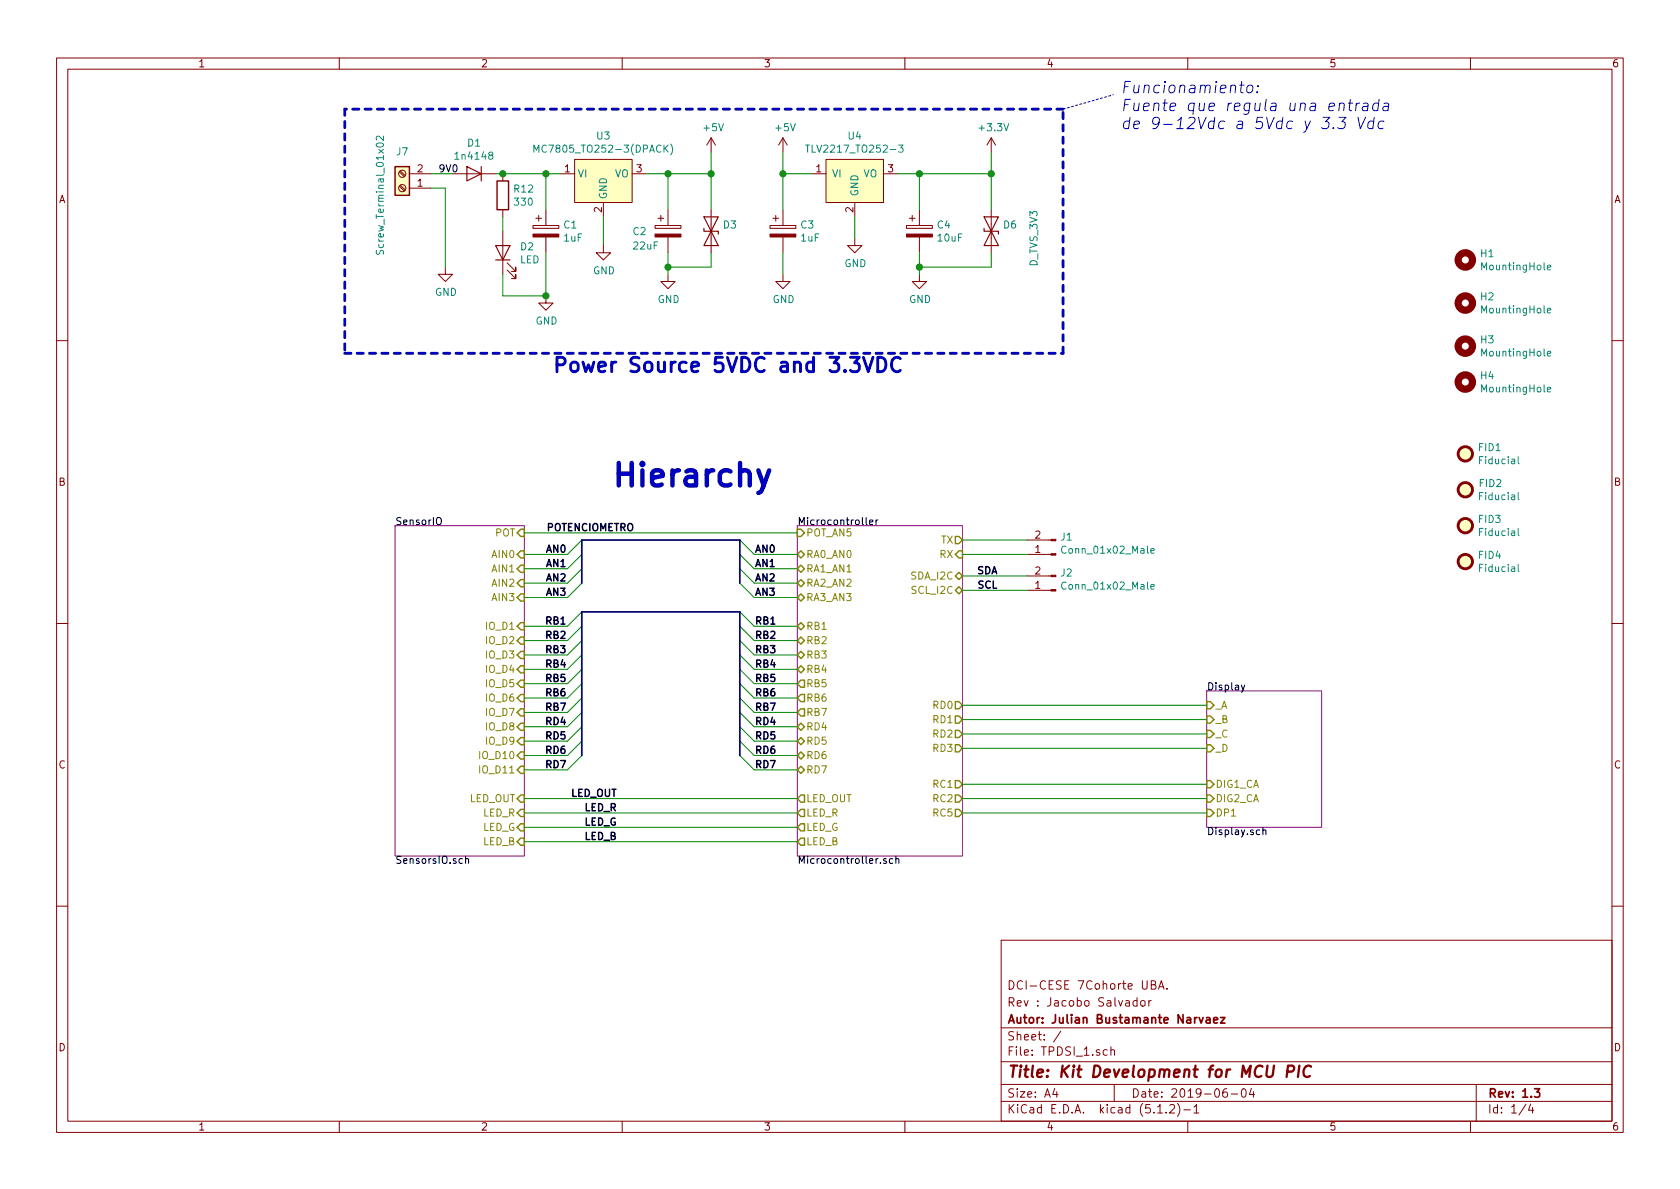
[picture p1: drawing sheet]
<svg xmlns="http://www.w3.org/2000/svg" width="297mm" height="210mm" viewBox="0 0 297 210" stroke-linecap="round" stroke-linejoin="round" font-family="sans-serif">
<g fill="none" stroke="#840000" stroke-width=".18">
<path d="M10 10.3h277v189.9h-277zM12 12.2h273v186.1h-273zM60 10.3v1.9M110 10.3v1.9M160 10.3v1.9M210 10.3v1.9M260 10.3v1.9M70.6 30.4l.9 .8M70.6 32.9l.9 .9M70.8 30.2l.9 .9M70.8 32.8l.9 .8M72.4 30.7h3.8"/>
<path d="M72.4 33.3h3.8M80 30.7h7.6M88.9 30.7v1.3M88.9 37.1v1.2M94.2 39.9h4.6v.5h-4.6zM94.7 38.6h1.1M95.2 38.1v1M96.5 37.1v2.8M99.1 30.7h2.5M101.6 28.2h10.2v7.6h-10.2zM106.7 35.8v2.5M111.8 30.7h2.5"/>
<path d="M115.8 39.9h4.6v.5h-4.6zM116.3 38.6h1M116.8 38.1v1M118.1 37.1v2.8M125.7 24.4v2.5M125.7 37.1v7.6M125.7 24.4l-.7 1.2M125.7 24.4l.8 1.2M136.1 39.9h4.6v.5h-4.6zM136.7 38.6h1M137.2 38.1v1M138.4 24.4v2.5"/>
<path d="M138.4 37.1v2.8M138.4 24.4l-.7 1.2M138.4 24.4l.8 1.2M143.5 30.7h2.5M146 28.2h10.2v7.6h-10.2zM151.1 35.8v2.5M156.2 30.7h2.5M160.3 39.9h4.5v.5h-4.5zM160.8 38.6h1M161.3 38.1v1M162.6 37.1v2.8M175.3 24.4v2.5"/>
<path d="M175.3 37.1v7.6M175.3 24.4l-.8 1.2M175.3 24.4l.7 1.2M78.7 47.2v1.3h1.3l-1.3 1.3-1.2-1.3h1.2M88.9 40.9v7.6M89.7 47.7l1.5 1.6v-.8v.8h-.8M89.7 46.5l1.5 1.5v-.8v.8h-.8M96.5 52.3v1.3h1.3l-1.3 1.3-1.3-1.3h1.3M96.5 41.9v2.8M106.7 43.4v1.3h1.2l-1.2 1.3-1.3-1.3h1.3M118.1 48.5v1.3h1.3l-1.3 1.2-1.3-1.2h1.3M118.1 41.9v2.8"/>
<path d="M138.4 48.5v1.3h1.3l-1.3 1.2-1.2-1.2h1.2M138.4 41.9v2.8M151.1 42.2v1.2h1.3l-1.3 1.3-1.2-1.3h1.2M162.6 48.5v1.3h1.2l-1.2 1.2-1.3-1.2h1.3M162.6 41.9v2.8M10 60.2h2M285 60.2h2M181.6 95.5h4.2M181.6 98h4.2M10 110.3h2M181.6 101.8h4.2M181.6 104.4h4.2"/>
<path d="M285 110.3h2M10 160.2h2M177 166.3h108v32h-108zM201 177l-.4-.1-.3 .3 .1 .6 .2 .1 .4-.1M201 176.4v1.5M201.8 177.1l.2-.2 .4 .2v.7l-.2 .1-.4-.1zM203.1 176.9v1M203.6 176.9l-.3 .1-.2 .2M203.6 174.1l.7-.1v-.3l-.1-.2-.6-.1v1.5h.5l.3-.3a.41 .41 0 0 0-.4-.5M204.8 174.9l.5-1.5 .5 1.5M205 174.5h.7M206.3 174.8v.1"/>
<path d="M285 160.2h2M60 198.3v1.9M110 198.3v1.9M160 198.3v1.9M177 194.8h108M177 191.8h108M177 187.8h108M177 181.8h108M186.5 192.5l-.4 1h1M186.8 193v1M187.6 182.3l-1.3 2M195.8 185.7l-.5-.1-.3 .3 .1 .6 .2 .1 .5-.1"/>
<path d="M196.4 185.7h.1a.37 .37 0 0 1 .6 .1v.8M196.4 185.1v1.5M197 191.8v3M204.7 196.8h.8M206.2 196.7v.1M206.8 195.5l.2-.2h.4l.2 .2 .1 .3-.1 .2-.8 .8h.9M208.2 195.1a1.71 1.71 0 0 1 0 2.3M209.3 196.3h1.2M210 198.3v1.9M211.1 195.8l.4-.5v1.5M211.1 196.8h.9M216.9 192.5a.62 .62 0 0 0-.7 .7l.1 .7 .2 .1 .5-.1v-.5l-.1-.2-.4-.1-.3 .3"/>
<path d="M217.7 193.5h1.1M219.6 192.7l.4-.2a.94 .94 0 0 1 0 1.5 .82 .82 0 0 1-.4-1.3zM221.3 192.5l-.4 1h.9M221.6 193v1M260 198.3v1.9M261 191.8v6.5M269.8 195.2l-1.2 2M270.6 195.2l-.3 1.1h.9M271 195.8v1"/>
<circle cx="71.1" cy="30.7" r=".63"/>
<circle cx="71.1" cy="33.3" r=".63"/>
</g>
<path d="M212 179.9l.4 1 .3-1M215.8 179.9h.8l-.8 1h.8M213.3 180h.6v.9M213.9 180.3l-.5 .1a.29 .29 0 0 0-.2 .2 .29 .29 0 0 0 .2 .3l.5-.1M214.6 180.4l.7-.1-.1-.3-.4-.1-.2 .2 .1 .7h.5M271.3 192.5h.9l-.5 .6 .5 .1v.7l-.2 .1-.7-.1" fill="none" stroke="#840000" stroke-width=".3"/>
<path d="M227.6 189.5h.8a.58 .58 0 0 0 .4-.5 .58 .58 0 0 0-.3-.6h-.8l-.2 2M229.7 188.4l-.2 2M231.8 188.6a.87 .87 0 0 0-1 0 .87 .87 0 0 0-.3 1 .69 .69 0 0 0 .3 .8 .69 .69 0 0 0 .8-.1" fill="none" stroke="#840000" stroke-width=".41"/>
<g fill="#840000" stroke="#840000" stroke-width=".18">
<path d="M94.2 41.4h4.6v.5h-4.6z"/>
<path d="M136.1 41.4h4.6v.5h-4.6z"/>
<path d="M160.3 41.4h4.5v.5h-4.5z"/>
<path d="M185.8 95.4h.9v.2h-.9z"/>
<path d="M185.8 97.9h.9v.3h-.9z"/>
<path d="M185.8 101.7h.9v.3h-.9z"/>
<path d="M185.8 104.3h.9v.2h-.9z"/>
<path d="M115.8 41.4h4.6v.5h-4.6z"/>
</g>
<g fill="#ffffc2" stroke="#ffffc2" stroke-width=".18">
<path d="M146 28.2h10.2v7.6h-10.2z"/>
<path d="M101.6 28.2h10.2v7.6h-10.2z"/>
<path d="M69.8 29.5h2.6v5h-2.6z"/>
<circle cx="259.1" cy="86.6" r="1.27"/>
<circle cx="259.1" cy="93" r="1.27"/>
<circle cx="259.1" cy="99.3" r="1.27"/>
<circle cx="259.1" cy="80.3" r="1.27"/>
</g>
<g fill="none" stroke="#008484" stroke-width=".18">
<path d="M67.8 24.1v.8l-.7-.8h-.2l-.4 .2 .1 .5M94.4 26.9v-1.3l.4 1 .5-1v1.3M117.6 26.2l.5 .7M118.1 25.6l-.7 .8M118.5 25.5a1.4 1.4 0 0 1 0 1.9M142.4 25.6h.8M142.8 25.6v1.3M158.9 25.6h.8l-.4 .5 .3 .2v.6h-.5l-.2-.1M66.6 44.3l-.1 .4 .1 .2h.5l.2-.6h.3l.2 .2-.1 .5M273.6 47.3l.6-.1-.1-.3h-.3l-.2 .2 .1 .6h.4M273.6 54.9l.6-.1-.1-.2-.3-.1-.2 .2 .1 .6h.4M273.6 62.5l.6-.1-.1-.2-.3-.1-.2 .2 .1 .6h.4"/>
<path d="M273.6 68.9l.6-.1-.1-.3h-.3l-.2 .2 .1 .6h.4M203.5 97.4l.6-.1-.1-.3h-.3l-.2 .2 .1 .6h.4M268.4 87.1v1.1l.2 .2M268.4 93.4v1.1l.2 .2M268.4 99.8v1.1l.2 .2M268.4 80.7v1.1l.2 .2M203.5 103.8l.6-.1-.1-.3-.3-.1-.2 .2 .1 .6h.4"/>
</g>
<g fill="none" stroke="#008400" stroke-width=".18">
<path d="M76.2 30.7h3.8M76.2 33.3h2.5v13.9M87.6 30.7h11.5M88.9 38.3v2.6M96.5 30.7v6.4M106.7 38.3v5.1M114.3 30.7h11.4M118.1 30.7v6.4M125.7 26.9v10.2M138.4 26.9v10.2M138.4 30.7h5.1M151.1 38.3v3.9"/>
<path d="M158.7 30.7h16.6M162.6 30.7v6.4M175.3 26.9v10.2M96.5 44.7v7.6h-7.6v-3.8M118.1 44.7v3.8M125.7 44.7v2.5h-7.6M138.4 44.7v3.8M162.6 44.7v3.8M175.3 44.7v2.5h-12.7M92.7 94.2h48.3M102.9 95.5l-2.6 2.5h-7.6M102.9 98l-2.6 2.6h-7.6"/>
<path d="M130.8 95.5l2.5 2.5h7.7M130.8 98l2.5 2.6h7.7M170.2 98h11.4M170.2 95.5h11.4M102.9 108.2l-2.6 2.5h-7.6M102.9 110.7l-2.6 2.6h-7.6M102.9 113.3l-2.6 2.5h-7.6M102.9 115.8l-2.6 2.6h-7.6M102.9 118.4l-2.6 2.5h-7.6M102.9 100.6l-2.6 2.5h-7.6M102.9 103.1l-2.6 2.6h-7.6M130.8 108.2l2.5 2.5h7.7"/>
<path d="M130.8 110.7l2.5 2.6h7.7M130.8 113.3l2.5 2.5h7.7M130.8 115.8l2.5 2.6h7.7M130.8 118.4l2.5 2.5h7.7M130.8 100.6l2.5 2.5h7.7M130.8 103.1l2.5 2.6h7.7M170.2 104.4h11.4M170.2 101.8h11.4M102.9 120.9l-2.6 2.5h-7.6M102.9 123.4l-2.6 2.6h-7.6M102.9 126l-2.6 2.5h-7.6M102.9 128.5l-2.6 2.6h-7.6"/>
<path d="M102.9 131.1l-2.6 2.5h-7.6M102.9 133.6l-2.6 2.5h-7.6M130.8 120.9l2.5 2.5h7.7M130.8 123.4l2.5 2.6h7.7M130.8 126l2.5 2.5h7.7M130.8 128.5l2.5 2.6h7.7M130.8 131.1l2.5 2.5h7.7M130.8 133.6l2.5 2.5h7.7M170.2 124.7h43.2M170.2 127.2h43.2M170.2 129.8h43.2M170.2 132.3h43.2"/>
<path d="M170.2 138.7h43.2M92.7 143.8h48.3M92.7 141.2h48.3M92.7 146.3h48.3M92.7 148.8h48.3M170.2 143.8h43.2M170.2 141.2h43.2"/>
</g>
<path d="M82.5 29.5l2.6 1.2-2.6 1.3zM85.1 29.5v2.5M124.5 38.3h2.5l-1.3 2.6zM174 38.3h2.5l-1.2 2.6zM87.6 43.4h2.6l-1.3 2.6zM87.6 46h2.6M124.5 40.4v.5h2.5v.5M125.7 40.9l1.3 2.5h-2.5zM174 40.4v.5h2.5v.5M175.3 40.9l1.2 2.5h-2.5z" fill="none" stroke="#840000" stroke-width=".2"/>
<g fill="#008400" stroke="#008400" stroke-width=".25">
<circle cx="118.1" cy="30.7" r=".51"/>
<circle cx="125.7" cy="30.7" r=".51"/>
<circle cx="118.1" cy="47.2" r=".51"/>
<circle cx="162.6" cy="30.7" r=".51"/>
<circle cx="162.6" cy="47.2" r=".51"/>
<circle cx="96.5" cy="30.7" r=".51"/>
<circle cx="88.9" cy="30.7" r=".51"/>
<circle cx="96.5" cy="52.3" r=".51"/>
<circle cx="175.3" cy="30.7" r=".51"/>
<circle cx="138.4" cy="30.7" r=".51"/>
</g>
<path d="M69.8 29.5h2.6v5h-2.6zM87.9 32h2v5.1h-2z" fill="none" stroke="#840000" stroke-width=".25"/>
<path d="M61 19.3v43.2M188 19.3h-127M61 62.5h127M188 62.5v-43.2" fill="none" stroke="#0000c2" stroke-width=".51" stroke-dasharray="1.1 1.1"/>
<path d="M98.5 64.5h.9a.68 .68 0 0 0 .5-.7 .68 .68 0 0 0-.5-.6h-.9v2.5M101 64.3a.69 .69 0 0 1 .7-.3 .69 .69 0 0 1 .5 .5v.7a.7 .7 0 0 1-.6 .6 .7 .7 0 0 1-.7-.6v-.7zM103.1 64l.5 1.7 .4-1.2 .5 1.2 .5-1.7" fill="none" stroke="#0000c2" stroke-width=".51"/>
<path d="M69.8 93h22.9v58.4h-22.9zM141 93h29.2v58.4h-29.2zM213.4 122.2h20.3v24.1h-20.3z" fill="none" stroke="#840084" stroke-width=".18"/>
<g fill="none" stroke="#000" stroke-width=".18">
<path d="M77.2 91.7l.3-.2a.47 .47 0 0 1 .5 .4v.7l-.3 .2-.4-.1a1 1 0 0 1-.1-1zM153.1 91.5v1.1l.2 .2M153.7 92.3l.6-.1v-.2l-.4-.1-.2 .2 .1 .6h.5M154.9 91.9v.9M155.2 91.9l-.3 .3M219.5 121.2l.3 .8M220.1 121.2l-.4 1.1-.2 .1M82.3 152l.2-.2 .3 .1 .1 .8M82.3 151.4v1.3M156.7 151.9l-.3-.1-.2 .2 .1 .2 .4 .1v.3h-.5M157.8 151.9l-.3-.1-.2 .3 .1 .5h.4M158.4 152l.2-.2 .3 .1v.8"/>
<path d="M158.4 151.4v1.3M223.3 146.9l.2-.1h.3v.8M223.3 146.3v1.3"/>
</g>
<g fill="none" stroke="#848400" stroke-width=".25">
<path d="M92.1 97.4h.6v1.3h-.6l-.7-.7zM92.1 99.9h.6v1.3h-.6l-.7-.6zM92.1 93.6h.6v1.3h-.6l-.7-.7zM141 98l.6-.6 .6 .6-.6 .7zM141 93.6h.6l.6 .6-.6 .7h-.6zM141.6 99.9l.6 .7-.6 .6-.6-.6zM168.9 94.9h.6l.7 .6-.7 .6h-.6zM169.5 97.4h.7v1.3h-.7l-.6-.7zM91.4 103.1l.7-.6h.6v1.3h-.6zM91.4 115.8l.7-.6h.6v1.3h-.6zM92.1 105h.6v1.3h-.6l-.7-.6zM92.1 110.1h.6v1.3h-.6l-.7-.7z"/>
<path d="M92.1 112.6h.6v1.3h-.6l-.7-.6zM92.1 117.7h.6v1.3h-.6l-.7-.6zM141 105.7l.6-.7 .6 .7-.6 .6zM141 103.1l.6-.6 .6 .6-.6 .7zM141 118.4l.6-.7 .6 .7-.6 .6zM141 115.8l.6-.6 .6 .6-.6 .7zM141 113.3l.6-.7 .6 .7-.6 .6zM141.6 110.1l.6 .6-.6 .7-.6-.7zM168.9 104.4l.6-.6 .7 .6-.7 .6zM169.5 101.2l.7 .6-.7 .7-.6-.7zM91.4 126l.7-.7h.6v1.3h-.6zM92.1 127.9h.6v1.3h-.6l-.7-.7z"/>
<path d="M92.1 133h.6v1.2h-.6l-.7-.6zM92.1 120.3h.6v1.2h-.6l-.7-.6zM92.1 122.8h.6v1.3h-.6l-.7-.7zM92.1 130.4h.6v1.3h-.6l-.7-.6zM92.1 135.5h.6v1.3h-.6l-.7-.7zM141 131.1l.6-.7 .6 .7-.6 .6zM141 133.6l.6-.6 .6 .6-.6 .6zM141 136.1l.6-.6 .6 .6-.6 .7zM141.6 127.9l.6 .6-.6 .7-.6-.7zM141.6 125.3h.6v1.3h-.6l-.6-.6zM141.6 122.8h.6v1.3h-.6l-.6-.7zM141.6 120.3h.6v1.2h-.6l-.6-.6z"/>
<path d="M168.9 124.1h.6l.7 .6-.7 .6h-.6zM168.9 126.6h.6l.7 .6-.7 .7h-.6zM168.9 129.2h.6l.7 .6-.7 .6h-.6zM168.9 131.7h.6l.7 .6-.7 .7h-.6zM168.9 138h.6l.7 .7-.7 .6h-.6zM213.4 124.1h.6l.6 .6-.6 .6h-.6zM213.4 126.6h.6l.6 .6-.6 .7h-.6zM213.4 129.2h.6l.6 .6-.6 .6h-.6zM213.4 131.7h.6l.6 .6-.6 .7h-.6zM213.4 138h.6l.6 .7-.6 .6h-.6zM91.4 143.8l.7-.7h.6v1.3h-.6zM91.4 148.8l.7-.6h.6v1.3h-.6z"/>
<path d="M92.1 140.6h.6v1.3h-.6l-.7-.7zM92.1 145.7h.6v1.2h-.6l-.7-.6zM141.6 145.7h.6v1.2h-.6l-.6-.6zM141.6 143.1h.6v1.3h-.6l-.6-.6zM141.6 140.6h.6v1.3h-.6l-.6-.7zM141.6 148.2h.6v1.3h-.6l-.6-.7zM168.9 140.6h.6l.7 .6-.7 .7h-.6zM168.9 143.1h.6l.7 .7-.7 .6h-.6zM213.4 140.6h.6l.6 .6-.6 .7h-.6zM213.4 143.1h.6l.6 .7-.6 .6h-.6z"/>
</g>
<path d="M102.9 103.1v-7.6h27.9v7.6M102.9 133.6v-25.4h27.9v25.4" fill="none" stroke="#000084" stroke-width=".3"/>
<g fill="none" stroke="#840000" stroke-width="1.3">
<circle cx="259.1" cy="46" r="1.27"/>
<circle cx="259.1" cy="53.6" r="1.27"/>
<circle cx="259.1" cy="61.2" r="1.27"/>
<circle cx="259.1" cy="67.6" r="1.27"/>
</g>
<path d="M136 83.2l-1.4 3.6-.5 .4" fill="none" stroke="#0000c2" stroke-width=".79"/>
<g fill="none" stroke="#0000c2" stroke-width=".18">
<path d="M219.2 15.1h.8M220.7 15.2l.2-.1 .5 .1 .1 .2v.6a.54 .54 0 0 1-.6 .4 .54 .54 0 0 1-.5-.4l.1-.6zM222.3 16.2v.2M222.4 15.2l.1 .1h-.2l.1-.1v.1M236.9 18.4a.48 .48 0 0 1 .8 .1l-.1 1.1M238.4 18.2h.8M238.8 17.6l-.2 1.7v.2l.4 .1M239.8 18.2l-.1 1.4M240.4 18.2l-.4 .1-.2 .3M241.1 18.3l.2-.1 .5 .1v1.3M241.9 18.7l-.7 .1a.43 .43 0 0 0-.3 .7l.2 .1 .7-.1M243.7 18.3l-.1-.1a.69 .69 0 0 0-.9 .4v.6l.1 .3 .2 .1 .6-.1"/>
<path d="M243.8 17.6l-.2 2M244.7 18.3l.2-.1 .6 .1-.1 1.3M245.5 18.7l-.7 .1a.43 .43 0 0 0-.2 .7l.1 .1 .7-.1M235.8 22.5l.1 .2-.2 .1 .1-.3-.1 .3M236.8 20.7h1.2l-.8 .8a.49 .49 0 0 1 .7 .4l-.2 .6-.3 .3h-.6l-.3-.3M240.1 20.7l.4 2.1 1-2.1M242.9 21.5l-.2-.1a.69 .69 0 0 0-.8 .4l-.1 .6 .2 .3 .1 .1 .6-.1M243 20.7l-.3 2.1M244.7 21.5a.66 .66 0 0 0-1 .3l-.1 .6 .2 .3 .2 .1 .6-.1"/>
</g>
<path d="M188 19.3l8.8-2.5" fill="none" stroke="#0000c2" stroke-width=".18" stroke-dasharray=".4 .4"/>
<g fill="none" stroke="#840000" stroke-width=".51">
<circle cx="259.1" cy="99.3" r="1.27"/>
<circle cx="259.1" cy="86.6" r="1.27"/>
<circle cx="259.1" cy="93" r="1.27"/>
<circle cx="259.1" cy="80.3" r="1.27"/>
</g>
<text font-size="5.6" fill="#0000c2" x="107.9" y="86">Hierarchy</text>
<text font-size="3.5" fill="#0000c2" x="105.4" y="65.9">Power Source 5VDC and 3.3VDC</text>
<g font-size="2.8" fill="#0000c2">
<text x="198.1" y="16.5">Funcionamiento:</text>
<text x="198.1" y="19.7">Fuente que regula una entrada</text>
<text x="198.1" y="22.9">de 9-12Vdc a 5Vdc y 3.3 Vdc</text>
</g>
<text font-size="2.8" fill="#840000" x="178" y="190.5">Title: Kit Development for MCU PIC</text>
<g font-size="2.1" fill="#840000">
<text x="178" y="178">Rev : Jacobo Salvador</text>
<text x="178" y="175">DCI-CESE 7Cohorte UBA.</text>
<text x="178" y="184">Sheet: /</text>
<text x="178" y="181">Autor: Julian Bustamante Narvaez</text>
<text x="178" y="186.7">File: TPDSI_1.sch</text>
<text x="178" y="196.9">KiCad E.D.A. kicad (5.1.2)-1</text>
<text x="178" y="194.1">Size: A4</text>
<text x="200" y="194.1">Date: 2019-06-04</text>
<text x="263" y="194.1">Rev: 1.3</text>
<text x="263" y="196.9">Id: 1/4</text>
</g>
<g font-size="1.8" fill="#840000">
<text x="35" y="11.9">1</text>
<text x="85" y="11.9">2</text>
<text x="135" y="11.9">3</text>
<text x="185" y="11.9">4</text>
<text x="235" y="11.9">5</text>
<text x="285" y="11.9">6</text>
<text x="10.4" y="35.9">A</text>
<text x="73.8" y="33">1</text>
<text x="73.8" y="30.5">2</text>
<text x="99.8" y="30.5">1</text>
<text x="112.5" y="30.5">3</text>
<text x="144.3" y="30.5">1</text>
<text x="157" y="30.5">3</text>
<text x="285.4" y="35.9">A</text>
<text x="106.4" y="37.6" transform="rotate(-90 106.4 37.6)">2</text>
<text x="150.9" y="37.6" transform="rotate(-90 150.9 37.6)">2</text>
<text x="10.4" y="85.9">B</text>
<text x="285.4" y="85.9">B</text>
<text x="183" y="95.2">2</text>
<text x="183" y="97.8">1</text>
<text x="183" y="101.6">2</text>
<text x="183" y="104.1">1</text>
<text x="10.4" y="135.9">C</text>
<text x="285.4" y="135.9">C</text>
<text x="10.4" y="185.9">D</text>
<text x="285.4" y="185.9">D</text>
<text x="35" y="199.9">1</text>
<text x="85" y="199.9">2</text>
<text x="135" y="199.9">3</text>
<text x="185" y="199.9">4</text>
<text x="235" y="199.9">5</text>
<text x="285" y="199.9">6</text>
</g>
<g font-size="1.8" fill="#008484">
<text x="124.5" y="23.2">+5V</text>
<text x="137.2" y="23.2">+5V</text>
<text x="173.3" y="23.2">+3.3V</text>
<text x="70.2" y="27.5">J7</text>
<text x="80.8" y="28.2">1n4148</text>
<text x="82.7" y="25.9">D1</text>
<text x="95.6" y="27">MC7805_TO252-3(DPACK)</text>
<text x="105.6" y="24.7">U3</text>
<text x="143.5" y="27">TLV2217_TO252-3</text>
<text x="150" y="24.7">U4</text>
<text x="91" y="34.1">R12</text>
<text x="102.1" y="31.4">VI</text>
<text x="107.3" y="35.3" transform="rotate(-90 107.3 35.3)">GND</text>
<text x="108.7" y="31.4">VO</text>
<text x="147.1" y="31.4">VI</text>
<text x="151.8" y="34.8" transform="rotate(-90 151.8 34.8)">GND</text>
<text x="152.6" y="31.4">VO</text>
<text x="91.1" y="36.4">330</text>
<text x="99.7" y="40.4">C1</text>
<text x="112" y="41.6">C2</text>
<text x="127.9" y="40.4">D3</text>
<text x="141.6" y="40.4">C3</text>
<text x="165.8" y="40.4">C4</text>
<text x="177.5" y="40.4">D6</text>
<text x="67.9" y="44.3" transform="rotate(-90 67.9 44.3)">Screw_Terminal_01x02</text>
<text x="91.9" y="46.6">LED</text>
<text x="92.1" y="44.3">D2</text>
<text x="99.7" y="42.7">1uF</text>
<text x="112.1" y="44.1">22uF</text>
<text x="141.7" y="42.7">1uF</text>
<text x="149.3" y="47.2">GND</text>
<text x="165.9" y="42.7">10uF</text>
<text x="183.4" y="47" transform="rotate(-90 183.4 47)">D_TVS_3V3</text>
<text x="261.8" y="45.5">H1</text>
<text x="262.2" y="47.8">MountingHole</text>
<text x="76.9" y="52.3">GND</text>
<text x="104.9" y="48.5">GND</text>
<text x="116.3" y="53.6">GND</text>
<text x="136.6" y="53.6">GND</text>
<text x="160.7" y="53.6">GND</text>
<text x="261.8" y="53.1">H2</text>
<text x="94.7" y="57.4">GND</text>
<text x="262.2" y="55.4">MountingHole</text>
<text x="261.8" y="60.7">H3</text>
<text x="262.2" y="63">MountingHole</text>
<text x="261.8" y="67.1">H4</text>
<text x="262.2" y="69.4">MountingHole</text>
<text x="261.5" y="79.8">FID1</text>
<text x="261.7" y="82.1">Fiducial</text>
<text x="261.6" y="86.1">FID2</text>
<text x="261.7" y="88.4">Fiducial</text>
<text x="187.6" y="95.6">J1</text>
<text x="261.5" y="92.5">FID3</text>
<text x="261.7" y="94.8">Fiducial</text>
<text x="187.6" y="101.9">J2</text>
<text x="188.2" y="97.9">Conn_01x02_Male</text>
<text x="261.5" y="98.8">FID4</text>
<text x="261.7" y="101.1">Fiducial</text>
<text x="188.2" y="104.3">Conn_01x02_Male</text>
</g>
<g font-size="1.8">
<text x="77.5" y="30.5">9V0</text>
<text x="69.8" y="92.9">SensorIO</text>
<text x="96.5" y="93.9">POTENCIOMETRO</text>
<text x="141" y="92.9">Microcontroller</text>
<text x="96.8" y="100.3">AN1</text>
<text x="96.8" y="97.7">AN0</text>
<text x="133.3" y="100.3">AN1</text>
<text x="133.3" y="97.7">AN0</text>
<text x="172.8" y="101.5">SDA</text>
<text x="96.8" y="105.4">AN3</text>
<text x="96.8" y="102.8">AN2</text>
<text x="133.3" y="105.4">AN3</text>
<text x="133.3" y="102.8">AN2</text>
<text x="173" y="104.1">SCL</text>
<text x="96.8" y="110.4">RB1</text>
<text x="96.8" y="113">RB2</text>
<text x="133.3" y="110.4">RB1</text>
<text x="133.3" y="113">RB2</text>
<text x="96.8" y="115.5">RB3</text>
<text x="96.8" y="118.1">RB4</text>
<text x="133.3" y="115.5">RB3</text>
<text x="133.3" y="118.1">RB4</text>
<text x="96.8" y="120.6">RB5</text>
<text x="96.8" y="123.1">RB6</text>
<text x="96.8" y="125.7">RB7</text>
<text x="133.3" y="120.6">RB5</text>
<text x="133.3" y="123.1">RB6</text>
<text x="133.3" y="125.7">RB7</text>
<text x="213.4" y="122.1">Display</text>
<text x="96.8" y="128.2">RD4</text>
<text x="96.8" y="130.8">RD5</text>
<text x="133.3" y="128.2">RD4</text>
<text x="133.3" y="130.8">RD5</text>
<text x="96.8" y="133.3">RD6</text>
<text x="96.8" y="135.8">RD7</text>
<text x="133.3" y="133.3">RD6</text>
<text x="133.3" y="135.8">RD7</text>
<text x="101" y="140.9">LED_OUT</text>
<text x="103.4" y="143.5">LED_R</text>
<text x="103.3" y="146">LED_G</text>
<text x="103.4" y="148.5">LED_B</text>
<text x="213.4" y="147.7">Display.sch</text>
<text x="69.8" y="152.7">SensorsIO.sch</text>
<text x="141" y="152.7">Microcontroller.sch</text>
</g>
<g font-size="1.8" fill="#848400">
<text x="87.6" y="94.9">POT</text>
<text x="142.5" y="94.9">POT_AN5</text>
<text x="87.1" y="98.7">AIN0</text>
<text x="87.1" y="101.2">AIN1</text>
<text x="142.5" y="101.2">RA1_AN1</text>
<text x="142.5" y="98.7">RA0_AN0</text>
<text x="166.2" y="98.7">RX</text>
<text x="166.4" y="96.1">TX</text>
<text x="87.1" y="103.8">AIN2</text>
<text x="87.1" y="106.3">AIN3</text>
<text x="142.5" y="106.3">RA3_AN3</text>
<text x="142.5" y="103.8">RA2_AN2</text>
<text x="161.2" y="102.5">SDA_I2C</text>
<text x="161.4" y="105">SCL_I2C</text>
<text x="86.1" y="111.4">IO_D1</text>
<text x="86.1" y="113.9">IO_D2</text>
<text x="142.5" y="113.9">RB2</text>
<text x="142.5" y="111.4">RB1</text>
<text x="86.1" y="116.5">IO_D3</text>
<text x="86.1" y="119">IO_D4</text>
<text x="142.5" y="119">RB4</text>
<text x="142.5" y="116.5">RB3</text>
<text x="86.1" y="121.5">IO_D5</text>
<text x="86.1" y="124.1">IO_D6</text>
<text x="142.5" y="124.1">RB6</text>
<text x="142.5" y="121.5">RB5</text>
<text x="165.1" y="125.3">RD0</text>
<text x="214.9" y="125.3">_A</text>
<text x="86.1" y="126.6">IO_D7</text>
<text x="86.1" y="129.2">IO_D8</text>
<text x="86.1" y="131.7">IO_D9</text>
<text x="142.5" y="129.2">RD4</text>
<text x="142.5" y="131.7">RD5</text>
<text x="142.5" y="126.6">RB7</text>
<text x="165.1" y="127.9">RD1</text>
<text x="165.1" y="130.4">RD2</text>
<text x="214.9" y="127.9">_B</text>
<text x="214.9" y="130.4">_C</text>
<text x="85.1" y="134.2">IO_D10</text>
<text x="85.1" y="136.8">IO_D11</text>
<text x="142.5" y="134.2">RD6</text>
<text x="142.5" y="136.8">RD7</text>
<text x="165.1" y="133">RD3</text>
<text x="214.9" y="133">_D</text>
<text x="82.9" y="141.9">LED_OUT</text>
<text x="142.5" y="141.9">LED_OUT</text>
<text x="165.1" y="139.3">RC1</text>
<text x="165.1" y="141.9">RC2</text>
<text x="214.9" y="141.9">DIG2_CA</text>
<text x="214.9" y="139.3">DIG1_CA</text>
<text x="85.3" y="146.9">LED_G</text>
<text x="85.4" y="144.4">LED_R</text>
<text x="85.4" y="149.5">LED_B</text>
<text x="142.5" y="146.9">LED_G</text>
<text x="142.5" y="144.4">LED_R</text>
<text x="142.5" y="149.5">LED_B</text>
<text x="165.1" y="144.4">RC5</text>
<text x="214.9" y="144.4">DP1</text>
</g>
</svg>
